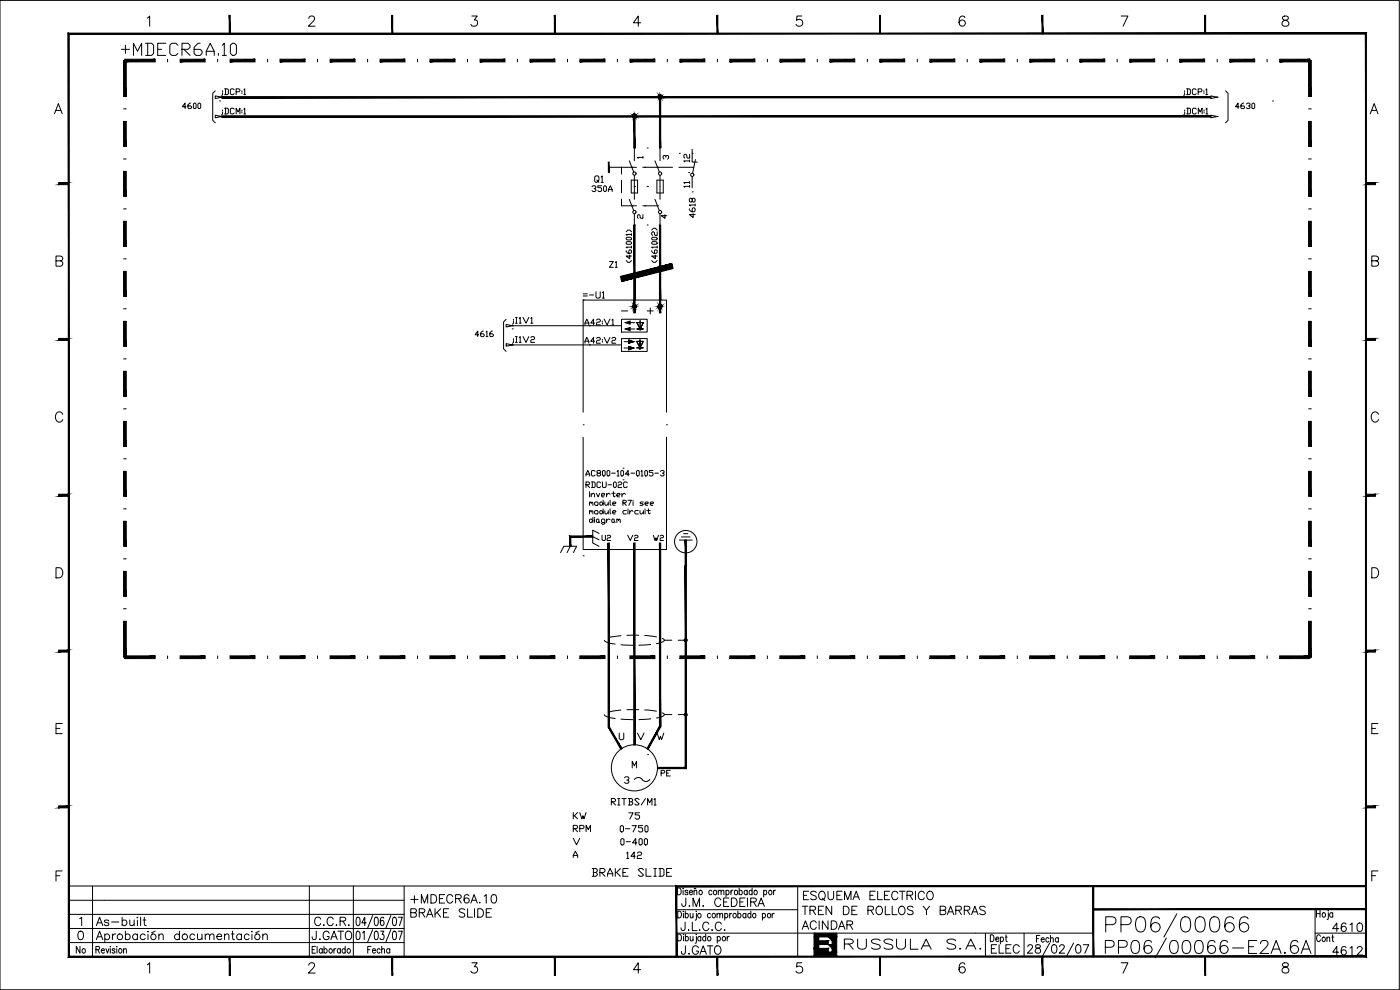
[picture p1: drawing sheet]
<svg xmlns="http://www.w3.org/2000/svg" width="420mm" height="297mm" viewBox="0 0 420 297" stroke-linecap="round" stroke-linejoin="round" font-family="sans-serif">
<!-- layer: SOSED_DECORATIVE -->
<g fill="#000" stroke="#000" stroke-width=".3">
<path d="M187.7 98.7l1.4-.5v1zM187.7 96.8l1.4-.5v1z"/>
<path d="M66.5 34.7v.4l296.9-.4zM66.5 35.1l296.9-.4v.4z"/>
<path d="M190.2 34.8l.4 9.6v-9.6zM190.2 34.8l.4 9.6h-.4z"/>
<path d="M190.4 34.2l.3 .1-.2 .3zM190.4 34.2l.1 .4zM190.1 34.3l.3-.1v.4zM190.1 34.3l.3 .3zM189.9 34.5l.2-.2 .2 .3zM189.9 34.5l.4 .1zM189.9 34.5l.3 .2-.4 .1zM189.8 34.8l.4-.1zM189.8 34.8h.4l-.3 .3zM190.2 34.8l-.3 .3zM189.9 35.1l.3-.2-.1 .4zM190.2 34.9l-.1 .4zM190.3 35l.1 .4-.3-.1zM190.3 35l.1 .4zM190.4 35l.3 .3-.3 .1zM190.4 35l.3 .3zM190.5 35l.4 .1-.2 .2zM190.5 34.9l.4 .2zM190.5 34.9l.5-.1-.1 .3zM190.6 34.8h.4zM190.6 34.8l.3-.3 .1 .3zM190.5 34.7l.4-.2zM190.7 34.3l.2 .2-.4 .2zM190.7 34.3l-.2 .4z"/>
<path d="M197.9 29l.4 15.4v-15.4zM197.9 29l.4 15.4h-.4z"/>
<path d="M198.1 28.4l.3 .1-.2 .4zM198.1 28.4l.1 .5zM197.8 28.5l.3-.1v.4zM197.8 28.5l.3 .3zM197.8 28.5l.2 .4-.4-.2zM197.6 28.7l.4 .2zM197.6 28.7l.3 .2-.4 .1zM197.5 29l.4-.1zM197.5 29h.4l-.3 .3zM197.6 29.3l.3-.3zM197.6 29.3l.3-.2-.1 .4zM197.9 29.1l-.1 .4zM198 29.2l.1 .4-.3-.1zM198 29.2l.1 .4zM198.1 29.2l.3 .3-.3 .1zM198.1 29.2l.3 .3zM198.2 29.2l.4 .1-.2 .2zM198.2 29.1l.4 .2zM198.2 29.1l.5-.1-.1 .3zM198.3 29h.4zM198.3 29l.3-.3 .1 .3zM198.2 28.9l.4-.2zM198.4 28.5l.2 .2-.4 .2zM198.4 28.5l-.2 .4z"/>
<path d="M66.5 29.4h296.9v-.4zM66.5 29h296.9l-296.9 .4z"/>
<path d="M186.2 82.9l.2 .4 15.2-4.2zM186.4 83.3l15.2-4.2 .1 .3z"/>
<path d="M186.3 83.3l.1 .4 15.3-4.3zM186.4 83.7l15.3-4.3 .1 .4z"/>
<path d="M186.4 83.7l.1 .4 15.3-4.3zM186.5 84.1l15.3-4.3 .1 .4z"/>
<path d="M186.5 84.1l.1 .3 15.3-4.2zM186.6 84.4l15.3-4.2 .1 .4z"/>
<path d="M189.9 91.7l.3 .1-.4 .1zM189.8 91.9l.4-.1zM189.8 91.9h.4l-.3 .3zM190.2 91.9l-.3 .3zM189.9 92.2l.3-.1-.1 .3zM190.2 92.1l-.1 .3zM190.3 92.1l.1 .4-.3-.1zM190.3 92.1l.1 .4zM190.4 92.1l.3 .3-.3 .1zM190.4 92.1l.3 .3zM190.5 92.1l.4 .1-.2 .2zM190.5 92.1l.4 .1zM190.5 92.1l.5-.2-.1 .3zM190.6 91.9h.4zM190.6 91.9l.3-.2 .1 .2zM190.5 91.8l.4-.1zM190.7 91.5l.2 .2-.4 .1zM190.7 91.5l-.2 .3zM190.4 91.4l.3 .1-.2 .3zM190.4 91.4l.1 .4zM190.1 91.5l.3-.1v.4zM190.1 91.5l.3 .3zM190.1 91.5l.2 .3-.4-.1zM189.9 91.7l.4 .1z"/>
<path d="M190.2 67.5v22.5h.4zM190.2 67.5h.4v22.5z"/>
<path d="M190.2 90l.4 3.9v-3.9zM190.2 90l.4 3.9h-.4z"/>
<path d="M197.6 91.7l.3 .1-.4 .1zM197.5 91.9l.4-.1zM197.5 91.9h.4l-.3 .3zM197.6 92.2l.3-.3zM197.6 92.2l.3-.1-.1 .3zM197.9 92.1l-.1 .3zM198 92.1l.1 .4-.3-.1zM198 92.1l.1 .4zM198.1 92.1l.3 .3-.3 .1zM198.1 92.1l.3 .3zM198.2 92.1l.4 .1-.2 .2zM198.2 92.1l.4 .1zM198.2 92.1l.5-.2-.1 .3zM198.3 91.9h.4zM198.3 91.9l.3-.2 .1 .2zM198.2 91.8l.4-.1zM198.4 91.5l.2 .2-.4 .1zM198.4 91.5l-.2 .3zM198.1 91.4l.3 .1-.2 .3zM198.1 91.4l.1 .4zM197.8 91.5l.3-.1v.4zM197.8 91.5l.3 .3zM197.8 91.5l.2 .3-.4-.1zM197.6 91.7l.4 .1z"/>
<path d="M197.9 67.5v22.5h.4zM197.9 67.5h.4v22.5z"/>
<path d="M197.9 90l.4 3.9v-3.9zM197.9 90l.4 3.9h-.4z"/>
<path d="M188.7 102l1.5 .5-1.5 .5zM188.7 102l1.5 .5-1.5 .5z"/>
<path d="M188.7 104l1.5 .4-1.5 .5zM188.7 104l1.5 .4-1.5 .5z"/>
<path d="M170.9 160.8v3.1h.4zM170.9 160.8l.4 .4v2.7zM170.9 160.8l.4 .4 6.6-.4zM171.3 161.2l6.6-.4v.4z"/>
<path d="M182.5 162.9l.4 55.1v-55.1zM182.5 162.9l.4 55.1h-.4z"/>
<path d="M190.2 162.9l.4 60.6v-60.6zM190.2 162.9l.4 60.6h-.4z"/>
<path d="M197.9 162.9l.4 55.1v-55.1zM197.9 162.9l.4 55.1h-.4z"/>
<path d="M205.6 162v7.7h.4zM205.6 162h.4v7.7z"/>
<path d="M205.6 169.7l.4 60.9v-60.9zM205.6 169.7l.4 60.9h-.4z"/>
<path d="M182.5 218.2l4.1 6.4-3.8-6.6zM182.5 218.2l4.1 6.4-.3 .2z"/>
<path d="M197.9 218l-3.4 6.8 3.7-6.6zM197.9 218l-3.4 6.8-.4-.2z"/>
<path d="M197.3 230.2v.4l8.5-.4zM197.3 230.6l8.5-.4v.4z"/>
</g>
<!-- layer: SOSED_CIRCUIT -->
<g fill="none" stroke="#000" stroke-width=".3">
<path d="M64.6 34.6l1.9 .4-1.9 .3zM64.6 28.8l1.9 .4-1.9 .4zM66.5 35h.1M66.5 29.2h.1M66.8 33.6v.6l-.3 .2M66.8 27.8v.6l-.3 .3M66.8 27.2v.3M66.8 33v.3M67.4 32.5h.9l.2 .3v1.1l-.2 .3h-.9M67.4 26.7h.9l.2 .3v1.1l-.2 .3h-.9M67.7 26.7v1.7M67.7 32.5v1.7"/>
<path d="M70.3 32.8l-.3-.3h-.6l-.3 .3v1.1l.3 .3h.6l.3-.3M70.3 27l-.3-.3h-.6l-.3 .3v1.1l.3 .3h.6l.3-.3M70.9 34.2v-1.7l.6 1.1 .5-1.1v1.7M70.9 27.5h.8l.3-.5-.3-.3h-.8v1.7M72.6 27.2v.3M72.6 27.8v.3M72.6 33v.3M72.6 33.6v.3M73.2 32.8l.2-.3v1.7M73.2 27l.2-.3v1.7M73.2 34.2h.5M73.2 28.4h.5"/>
<path d="M355.5 27.8v.6l-.2 .3M355.5 27.2v.3M355.6 33.6v.6l-.3 .2M355.6 33v.3M356.1 26.7h.9l.3 .3v1.1l-.3 .3h-.9M356.2 32.5h.8l.3 .3v1.1l-.3 .3h-.8M356.4 26.7v1.7M356.4 32.5v1.7M359 27l-.3-.3h-.6l-.3 .3v1.1l.3 .3h.6l.3-.3M359 32.8l-.3-.3h-.5l-.3 .3v1.1l.3 .3h.5l.3-.3M359.6 27.5h.8l.3-.5-.3-.3h-.8v1.7M359.6 34.2v-1.7l.6 1.1 .6-1.1v1.7"/>
<path d="M361.3 27.2v.3M361.3 27.8v.3M361.4 33v.3M361.4 33.6v.3M361.9 27l.3-.3v1.7M361.9 28.4h.6M361.9 32.8l.3-.3v1.7M361.9 34.2h.6M363.4 28.8l1.9 .4-1.9 .4zM363.4 34.6l1.9 .4-1.9 .3zM365.3 29.2h.1M365.3 35h.1"/>
<path d="M206.7 51.8h.1M208.7 47.9l-.8 4.1M151.9 97.4l1.9 .3-1.9 .4zM153.8 97.7h.1M153.8 97.7h23.1M154.1 96.4v.6l-.3 .3M154.1 95.8v.3M154.7 95.2h.5M154.7 97h.5M155 95.2v1.8M155.8 95.5l.3-.3v1.8M155.8 97h.6"/>
<path d="M157 95.2l.9 1.8 .8-1.8M159.3 95.5l.3-.3v1.8M159.3 97h.6M151.9 103.1l1.9 .4-1.9 .4zM153.8 103.5h.1M153.8 103.5h23.1M154.1 102.1v.6l-.3 .3M154.1 101.6v.3M154.7 101h.5M154.7 102.7h.5M155 101v1.7M155.8 101.3l.3-.3v1.7"/>
<path d="M155.8 102.7h.6M157 101l.9 1.7 .8-1.7M159.3 101.3l.3-.3h.5l.3 .3-.3 .6h-.5l-.3 .2v.6h1.1M175 127.5h.1M175 131.2v33.7h25v-33.7M175 123.7v-33.7h25v33.7M200 127.5h.1"/>
</g>
<!-- layer: SOSED_DECORATIVE -->
<g fill="none" stroke="#000" stroke-width=".3">
<path d="M64.6 27.2l-.8 .8v8.1l.8 .8M367.8 27.2l.8 .8v8.1l-.8 .8M151.9 95.8l-.8 .8v8.1l.8 .7M176.9 97.7h9.6M186.5 95.8h7.7v3.8h-7.7zM187.7 96.8h2.8M187.7 98.7h2.8M191.1 96.8l1 1.9 1-1.9-1 1.9zM192.1 96.1v3.1M193.1 96.8h-2h2M193.1 98.7h-2h2M194.2 93.3h1.8"/>
<path d="M195.2 92.4v1.8M176.9 103.5h9.6M186.5 101.6h7.7v3.8h-7.7zM187.3 104.4h2.9M187.3 102.5h2.9M191.1 102.4l1 2 .9-2-.9 2zM192.1 104.8v-2.8v2.8M193 104.4h-1.9h1.9M193 102.4h-1.9h1.9M176.9 150.9l.3-.3 .2 .5M176.9 153.4l.3-.2 .2 .5M176.9 156l.5-.3 .5 .5-.7 .6-.3-.3z"/>
<path d="M176.9 150.6v1M176.9 153.2v1M177.4 150.9l.3-.3 .2 .3v.7M177.4 153.4l.3-.2 .2 .2v.8M177.9 155.2v1.6M178.4 150.9l.3-.3h.5l.3 .3v.5l-.3 .2h-.5l-.3-.2zM178.4 155.2v.3M178.4 155.7v1.1M178.7 153.2h.5l.3 .2v.6l-.3 .2h-.5l-.3-.2v-.6zM179 156l.2-.3 .5 .3v.5l-.2 .3-.5-.3zM179.7 156.5l.3 .3M180 150.9l.5-.3 .5 .5-.7 .5-.3-.2z"/>
<path d="M180 153.4l.5-.2 .5 .5-.7 .5-.3-.2zM181 150.1v1.5M181 152.7v1.5M181.5 150.6v.8l.3 .2 .7-.5M181.5 153.2v.8l.3 .2 .7-.5M181.5 156.8h-.7l-.3-.3v-.5l.3-.3h.5l.2 .3v1l-.2 .3h-.5l-.3-.3M182 155.7v1.1M182.5 150.6v1M182.5 153.2v1M183.1 150.1v1.3l.2 .2M183.1 152.7v1.3l.2 .2M183.1 156l-.6-.3-.5 .5"/>
<path d="M183.6 156l.3-.3 .5 .3v.5l-.3 .3-.5-.3zM183.9 151.1h.7l.3-.2-.3-.3h-.5l-.2 .3v.5l.2 .2h.5M183.9 153.7h.7l.3-.3-.3-.2h-.5l-.2 .2v.6l.2 .2h.5M184.4 156.5l.2 .3M185.1 156l.3-.3 .2 .5M185.1 155.7v1.1M185.6 156l.3-.3 .2 .3v.8M186.9 150.9h.8l.3-.5-.3-.3h-.8v1.5M187.2 150.9l.8 .7M188 153.2h-.8l-.3 .2v.6l.3 .2h.8M188.5 150.1h1l-.8 1.5M188.5 152.7v.2"/>
<path d="M188.5 153.2v1M189 153.2v1M190 153.4l-.5-.2-.5 .5M190 150.1v.3M190 150.6v1M191.6 153.2h-.8l-.3 .2v.6l.3 .2h.8M192.1 153.2v.8l.2 .2 .8-.5M193.1 150.6h-.8l-.2 .3 .2 .2h.5l.3 .3-.3 .2h-.7M193.1 153.2v1M193.6 151.1h.8l.2-.2-.2-.3h-.6l-.2 .3v.5l.2 .2h.6M193.6 152.7v.2M193.6 153.2v1"/>
<path d="M194.1 153.2h1.1M194.6 152.7v1.3l.3 .2 .3-.2M195.2 151.1h.7l.3-.2-.3-.3h-.5l-.2 .3v.5l.2 .2h.5M168.2 165.8l1-1.9h3.9l-1 1.9M171.2 163.9l-1 1.9M177.9 161l1.9 1M179.8 160l-1.9-.9v3.8l1.9 1M203.9 162h3.8M204.5 161.1h2.6M205.1 160.1h1.3M205.8 169.7h.1"/>
<circle cx="205.8" cy="162.5" r="3.4"/>
</g>
<!-- layer: 2 -->
<g fill="none" stroke="#000" stroke-width=".3">
<path d="M80.3 17.8v.8M95.3 17.8v.8M110.3 17.8v.8M125.3 17.8v.8M140.3 17.8v.8M155.3 17.8v.8M170.3 17.8v.8M185.3 17.8v.8M200.3 17.8v.8M215.3 17.8v.8M230.3 17.8v.8M245.3 17.8v.8"/>
<path d="M260.3 17.8v.8M275.3 17.8v.8M290.3 17.8v.8M305.3 17.8v.8M320.3 17.8v.8M335.3 17.8v.8M350.3 17.8v.8M365.3 17.8v.8M380.3 17.8v.8M393.1 17.8v.8M37.1 32.7h.8M65.9 30.3h.1"/>
<path d="M381.9 30.3h.1M392.7 32.7h.8M37.1 47.7h.8M189.4 57.9v-3.9h1.9v3.9M190.4 56h.1M190.4 44.4h.1M190.4 44.4v3.8M190.4 52.6v7.2M194.2 56h.1M194.2 44.4h.1M197.1 57.9v-3.9h2v3.9M198.1 44.4v3.8"/>
<path d="M198.1 52.6v7.2M392.7 47.7h.8M37.1 62.7h.8M37.1 77.7h.8M187.9 78.2l.5 .5h.6l.5-.5M187.9 75.2l.5 .8h.8l.3-.2v-.6l-.5-.2-.3 .2v.8M187.9 71.4l.3-.2h1l.3 .5-.3 .3h-1zM187.9 69.5l.5-.5h.6l.5 .5M188.2 72.5h1l.3 .6-.3 .2h-1l-.3-.2zM189 76.6v1l-1.1-.8h1.6M189.5 74.2h-1.6l.3 .2M189.5 70.3h-1.6l.3 .3"/>
<path d="M189.5 70.1v.5M189.5 73.9v.5M195.6 78.2l.5 .5h.6l.5-.5M195.6 75.2l.5 .8h.8l.3-.2v-.6l-.5-.2-.3 .2v.8M195.6 72.8l.3-.3h1l.3 .6-.3 .2h-1zM195.6 71.4l.3-.2h1l.3 .5-.3 .3h-1zM195.6 69l.5-.5h.6l.5 .5M196.7 76.6v1l-1.1-.8h1.6M197.2 74.2h-1.6l.3 .2M197.2 69.5v1.1h-.5l-.6-1.1-.5 .3v.5l.3 .3M197.2 73.9v.5M392.7 62.7h.8"/>
<path d="M392.7 77.7h.8M37.1 92.7h.8M153.7 98.7h.1M392.7 92.7h.8M37.1 107.7h.8M392.7 107.7h.8M37.1 122.7h.8M37.1 137.7h.8M392.7 122.7h.8M392.7 137.7h.8M37.1 152.7h.8M392.7 152.7h.8"/>
<path d="M37.1 167.7h.8M392.7 167.7h.8M37.1 182.7h.8M37.5 196.8v.8M50.3 196.8v.8M65.3 196.8v.8M80.3 196.8v.8M95.3 196.8v.8M110.3 196.8v.8M125.3 196.8v.8M140.3 196.8v.8M155.3 196.8v.8"/>
<path d="M170.3 196.8v.8M185.3 196.8v.8M200.3 196.8v.8M215.3 196.8v.8M230.3 196.8v.8M245.3 196.8v.8M260.3 196.8v.8M275.3 196.8v.8M290.3 196.8v.8M305.3 196.8v.8M320.3 196.8v.8M335.3 196.8v.8"/>
<path d="M350.3 196.8v.8M365.3 196.8v.8M380.3 196.8v.8M392.7 182.7h.8M392.7 197.2h.8M187.4 233.4l.3-.3h.7l.3 .6-.3 .3h-.3M188.4 234l.3 .4-.3 .6h-.7l-.3-.3M189.7 230.4v-2l.7 1.4 .7-1.4v2M190.4 221.2h.1M190.4 233.9a1.46 1.46 0 0 1 2.3 0M192.7 233.9a1.46 1.46 0 0 0 2.3 0M194.4 226.4h.1"/>
<path d="M172 257.3v-.6l.7-1.3 .7 1.3v.6M172 251.5l1 2 1-2M172 256.7h1.4M245.7 281.1v1.2M245.7 283.4v1.2"/>
<circle cx="190.4" cy="230.4" r="6.9"/>
</g>
<g fill="#000" stroke="#000" stroke-width=".3">
<path d="M248.6 283.4h1.1v1.2zM248.6 281.1h1.1v1.2z"/>
<path d="M69 17.8v.8l7.5-.8zM69 18.6l7.5-.8v.8z"/>
<path d="M84 17.8v.8l7.6-.8zM84 18.6l7.6-.8v.8z"/>
<path d="M99.1 17.8v.8l7.5-.8zM99.1 18.6l7.5-.8v.8z"/>
<path d="M114 17.8v.8l7.5-.8zM114 18.6l7.5-.8v.8z"/>
<path d="M129 17.8v.8l7.6-.8zM129 18.6l7.6-.8v.8z"/>
<path d="M144.1 17.8v.8l7.5-.8zM144.1 18.6l7.5-.8v.8z"/>
<path d="M159 17.8v.8l7.5-.8zM159 18.6l7.5-.8v.8z"/>
<path d="M174 17.8v.8l7.6-.8zM174 18.6l7.6-.8v.8z"/>
<path d="M189.1 17.8v.8l7.5-.8zM189.1 18.6l7.5-.8v.8z"/>
<path d="M204 17.8v.8l7.5-.8zM204 18.6l7.5-.8v.8z"/>
<path d="M219 17.8v.8l7.6-.8zM219 18.6l7.6-.8v.8z"/>
<path d="M234.1 17.8v.8l7.5-.8zM234.1 18.6l7.5-.8v.8z"/>
<path d="M249 17.8v.8l7.5-.8zM249 18.6l7.5-.8v.8z"/>
<path d="M264 17.8v.8l7.5-.8zM264 18.6l7.5-.8v.8z"/>
<path d="M279.1 17.8v.8l7.5-.8zM279.1 18.6l7.5-.8v.8z"/>
<path d="M294 17.8v.8l7.5-.8zM294 18.6l7.5-.8v.8z"/>
<path d="M309 17.8v.8l7.5-.8zM309 18.6l7.5-.8v.8z"/>
<path d="M324.1 17.8v.8l7.5-.8zM324.1 18.6l7.5-.8v.8z"/>
<path d="M339 17.8v.8l7.5-.8zM339 18.6l7.5-.8v.8z"/>
<path d="M354 17.8v.8l7.5-.8zM354 18.6l7.5-.8v.8z"/>
<path d="M369.1 17.8v.8l7.5-.8zM369.1 18.6l7.5-.8v.8z"/>
<path d="M384 17.8v.8l9.1-.8zM384 18.6l9.1-.8v.8z"/>
<path d="M392.7 18.1l.8 10.8v-10.8zM392.7 18.1l.8 10.8h-.8z"/>
<path d="M37.1 18.1v10.8h.8zM37.1 18.1h.8v10.8z"/>
<path d="M392.7 36.4l.8 7.5v-7.5zM392.7 36.4l.8 7.5h-.8z"/>
<path d="M37.1 51.4v7.5h.8zM37.1 51.4h.8v7.5z"/>
<path d="M37.1 36.4v7.5h.8zM37.1 36.4h.8v7.5z"/>
<path d="M182.6 48.6h.2v3.1zM182.6 48.6v3.1h.2z"/>
<path d="M392.7 51.4l.8 7.5v-7.5zM392.7 51.4l.8 7.5h-.8z"/>
<path d="M37.1 66.4v7.5h.8zM37.1 66.4h.8v7.5z"/>
<path d="M392.7 66.4l.8 7.5v-7.5zM392.7 66.4l.8 7.5h-.8z"/>
<path d="M37.1 81.4v7.5h.8zM37.1 81.4h.8v7.5z"/>
<path d="M392.7 81.4l.8 7.5v-7.5zM392.7 81.4l.8 7.5h-.8z"/>
<path d="M392.7 96.4l.8 7.5v-7.5zM392.7 96.4l.8 7.5h-.8z"/>
<path d="M37.1 111.4v7.5h.8zM37.1 111.4h.8v7.5z"/>
<path d="M37.1 96.4v7.5h.8zM37.1 96.4h.8v7.5z"/>
<path d="M392.7 111.4l.8 7.5v-7.5zM392.7 111.4l.8 7.5h-.8z"/>
<path d="M37.1 126.4v7.5h.8zM37.1 126.4h.8v7.5z"/>
<path d="M392.7 126.4l.8 7.5v-7.5zM392.7 126.4l.8 7.5h-.8z"/>
<path d="M37.1 141.4v7.5h.8zM37.1 141.4h.8v7.5z"/>
<path d="M392.7 141.4l.8 7.5v-7.5zM392.7 141.4l.8 7.5h-.8z"/>
<path d="M392.7 156.4l.8 7.5v-7.5zM392.7 156.4l.8 7.5h-.8z"/>
<path d="M37.1 171.4v7.5h.8zM37.1 171.4h.8v7.5z"/>
<path d="M37.1 156.4v7.5h.8zM37.1 156.4h.8v7.5z"/>
<path d="M392.7 171.4l.8 7.5v-7.5zM392.7 171.4l.8 7.5h-.8z"/>
<path d="M37.1 186.4v10.8h.8zM37.1 186.4h.8v10.8z"/>
<path d="M37.5 197.6h9.1v-.8zM37.5 196.8h9.1l-9.1 .8z"/>
<path d="M54.1 197.6h7.5v-.8zM54.1 196.8h7.5l-7.5 .8z"/>
<path d="M69 197.6h7.5v-.8zM69 196.8h7.5l-7.5 .8z"/>
<path d="M84 197.6h7.6v-.8zM84 196.8h7.6l-7.6 .8z"/>
<path d="M99.1 197.6h7.5v-.8zM99.1 196.8h7.5l-7.5 .8z"/>
<path d="M114 197.6h7.5v-.8zM114 196.8h7.5l-7.5 .8z"/>
<path d="M129 197.6h7.6v-.8zM129 196.8h7.6l-7.6 .8z"/>
<path d="M144.1 197.6h7.5v-.8zM144.1 196.8h7.5l-7.5 .8z"/>
<path d="M159 197.6h7.5v-.8zM159 196.8h7.5l-7.5 .8z"/>
<path d="M174 197.6h7.6v-.8zM174 196.8h7.6l-7.6 .8z"/>
<path d="M189.1 197.6h7.5v-.8zM189.1 196.8h7.5l-7.5 .8z"/>
<path d="M204 197.6h7.5v-.8zM204 196.8h7.5l-7.5 .8z"/>
<path d="M219 197.6h7.6v-.8zM219 196.8h7.6l-7.6 .8z"/>
<path d="M234.1 197.6h7.5v-.8zM234.1 196.8h7.5l-7.5 .8z"/>
<path d="M249 197.6h7.5v-.8zM249 196.8h7.5l-7.5 .8z"/>
<path d="M264 197.6h7.5v-.8zM264 196.8h7.5l-7.5 .8z"/>
<path d="M279.1 197.6h7.5v-.8zM279.1 196.8h7.5l-7.5 .8z"/>
<path d="M294 197.6h7.5v-.8zM294 196.8h7.5l-7.5 .8z"/>
<path d="M309 197.6h7.5v-.8zM309 196.8h7.5l-7.5 .8z"/>
<path d="M324.1 197.6h7.5v-.8zM324.1 196.8h7.5l-7.5 .8z"/>
<path d="M339 197.6h7.5v-.8zM339 196.8h7.5l-7.5 .8z"/>
<path d="M354 197.6h7.5v-.8zM354 196.8h7.5l-7.5 .8z"/>
<path d="M369.1 197.6h7.5v-.8zM369.1 196.8h7.5l-7.5 .8z"/>
<path d="M384 197.6h9.1v-.8zM384 196.8h9.1l-9.1 .8z"/>
<path d="M392.7 186.4l.8 10.8v-10.8zM392.7 186.4l.8 10.8h-.8z"/>
<path d="M245.7 281.1l-1.4 3.5h1.4zM244.3 281.1h1.4l-1.4 3.5z"/>
<path d="M245.7 282.3v1.1l2.9-1.1zM245.7 283.4l2.9-1.1v1.1z"/>
<path d="M244.3 286.8l4.3-2.2v2.2zM244.3 284.6v2.2l4.3-2.2z"/>
<path d="M249.7 281.1v4.6l1.4-4.6zM251.1 281.1v4.6h-1.4z"/>
<path d="M248.6 285.7l2.5 1.1v-1.1zM248.6 285.7l2.5 1.1h-2.5z"/>
</g>
<!-- layer: 4 -->
<path d="M182.7 50.2h3.8v2M186.5 54.1v3.8M186.5 59.7v2.1" fill="none" stroke="#000" stroke-width=".3"/>
<!-- layer: $MKLNK -->
<path d="M186.5 50.2h4.5M192.9 50.2h4.5M186.5 61.8h4.5M192.9 61.8h4.5" fill="none" stroke="#000" stroke-width=".3"/>
<!-- layer: 102 -->
<g fill="none" stroke="#000" stroke-width=".3">
<path d="M188.8 59.8l1.4 3.4M188.8 48.2l1.4 3.5M189.6 50.2h.1M193.5 50.2h.1M196.6 59.8l1.3 3.4M196.6 48.2l1.3 3.5M189.6 61.8h.1M193.5 61.8h.1M197.3 61.8h.1"/>
<circle cx="190.4" cy="52.1" r=".49"/>
<circle cx="198.1" cy="52.1" r=".49"/>
</g>
<!-- layer: 0 -->
<g fill="none" stroke="#000" stroke-width=".3">
<path d="M189.4 57.9h1.9M197.1 57.9h2M175 166.8h.1M181.4 192.1l.3 .4 1 .4 1.9 .3M186.4 193.4l3.5 .2M186.4 190.7l-3.6 .5M188.1 190.6h3.6M193.5 190.7l3.5 .4M195.3 193.4l-3.6 .2M198.7 191.5l.6 .4v.4l-1.2 .6-1.1 .2M199.4 192.1h2.2M203.5 192.1h2.3"/>
<path d="M181.4 214.4l.7 .6 2.5 .6M186.4 215.8l3.5 .1M186.4 213l-3.6 .6M191.7 212.9l-3.6 .1M193.5 213l3.5 .4M195.3 215.7l-3.6 .2M198.7 213.9l.6 .3v.4l-.7 .4-1.6 .4M199.4 214.4h2.2M203.5 214.4h2.3"/>
</g>
<!-- layer: 8 -->
<path d="M185.8 219.9v1.7l.4 .3h.7l.3-.3v-1.7M191.3 219.9l1 2 1-2M197.2 219.9l.7 2 .3-.9 .3 .9 .7-2" fill="none" stroke="#000" stroke-width=".3"/>
<!-- layer: 0 -->
<g fill="#000" stroke="#000" stroke-width=".3">
<path d="M205.4 192.1v.2l.4-.2zM205.4 192.3l.4-.2-.2 .3zM205.8 192.1l-.2 .3 .2 .1z"/>
<path d="M205.6 191.8l.2 .3v-.4zM205.4 191.9l.2-.1 .2 .3zM205.4 191.9v.2h.4z"/>
<path d="M205.8 192.1v.4l.2-.1zM205.8 192.1l.3 .2-.1 .1zM205.8 192.1l.3 .2 .1-.2z"/>
<path d="M205.8 192.1h.4l-.1-.2zM206 191.8l.1 .1-.3 .2zM205.8 191.7v.4l.2-.3z"/>
<path d="M205.4 214.4v.2l.4-.2zM205.4 214.6l.4-.2-.2 .3zM205.8 214.4l-.2 .3 .2 .1z"/>
<path d="M205.6 214.1l.2 .3v-.4zM205.4 214.2l.2-.1 .2 .3zM205.4 214.2v.2h.4z"/>
<path d="M205.8 214.4v.4l.2-.1zM205.8 214.4l.3 .2-.1 .1zM205.8 214.4l.3 .2 .1-.2z"/>
<path d="M205.8 214.4h.4l-.1-.2zM206 214.1l.1 .1-.3 .2zM205.8 214v.4l.2-.3z"/>
</g>
<!-- layer: 1 -->
<g fill="none" stroke="#000" stroke-width=".3">
<path d="M44.2 5.4l.7-.6v3.1M92.7 5.5l.6-.7h.6l.4 .3a.99 .99 0 0 1-.3 1.3l-1.5 1.5h2.1M141.6 4.8h1.6l-.9 1.2a.96 .96 0 0 1 1.1 1.1 .96 .96 0 0 1-1.3 .8l-.5-.2-.3-.4M192.3 6.8h-2.2l1.5-2v3.1M240.6 4.8h-1.4l-.1 1.3a1.08 1.08 0 0 1 1.6 0 1.08 1.08 0 0 1-.3 1.6 1.08 1.08 0 0 1-1.5-.4M289.6 5.3a.81 .81 0 0 0-1.3-.3 1.77 1.77 0 0 0 .4 2.9 .94 .94 0 0 0 1-.9 .94 .94 0 0 0-.9-1 .94 .94 0 0 0-1 .8M336.5 4.8h2l-1.4 3.1M385.1 5a.61 .61 0 0 0 .2 1 1.1 1.1 0 0 1 1.3 .4 1.1 1.1 0 0 1-.1 1.3 1.27 1.27 0 0 1-1.7-.4 1.15 1.15 0 0 1 1.4-1.3 .64 .64 0 0 0 .3-1l-.4-.2zM16.3 34.1l1.2-3 1.2 3M16.8 33.1h1.4M411.2 34.1l1.2-3 1.2 3M411.7 33.1h1.4"/>
<path d="M16.8 78.3l1.7-.2a.68 .68 0 0 0 0-1.1l-1.7-.2v3.1h1.3a.81 .81 0 0 0 .8-.8 .81 .81 0 0 0-.8-.8M411.7 78.3l1.7-.2a.68 .68 0 0 0 0-1.1l-1.7-.2v3.1h1.3a.8 .8 0 0 0 .7-.5 .8 .8 0 0 0-.1-.8l-.6-.3M18.8 124.3a1.14 1.14 0 0 0-1.2-.7 1.14 1.14 0 0 0-1 1.1v.8a1.13 1.13 0 0 0 .9 1.2 1.13 1.13 0 0 0 1.3-.8M413.7 124.3a1.14 1.14 0 0 0-1.3-.7 1.14 1.14 0 0 0-.9 1.1v.8a1.13 1.13 0 0 0 .9 1.2 1.13 1.13 0 0 0 1.3-.8M16.8 170.3h1a1.62 1.62 0 0 1 1.1 1.6 1.62 1.62 0 0 1-1.1 1.5h-1zM411.7 170.3h1a1.62 1.62 0 0 1 1.1 1.6 1.62 1.62 0 0 1-1.1 1.5h-1zM16.8 218.6h1.1M18.7 217.1h-1.9v3h1.9M411.7 218.6h1.1M413.6 217.1h-1.9v3h1.9M16.8 262.7h1.1M18.7 261.3h-1.9v3.1"/>
<path d="M20.7 270.1h100.6M20.7 274.3h100.6M20.7 278.6h100.6M20.8 265.8h182.2M27.8 265.8v21.2M92.8 265.8v21.2M106 265.8v21.2M121.3 265.8v21.2M203 273h36.4M203 280h125.1M203.3 266.4a1.02 1.02 0 0 1 1.2 1 1.02 1.02 0 0 1-1.2 1.1zM203.4 273.4a1.02 1.02 0 0 1 1.1 1 1.02 1.02 0 0 1-1.1 1z"/>
<path d="M205 266.4v.2zM205.1 274.1v1.3M205.7 274.3l.1-.2a.6 .6 0 0 1 .8 .6 .6 .6 0 0 1-.8 .6l-.1-.2M205.7 273.4v2M207.1 274.1l.1 1.2 .4 .1 .4-.4M208 274.1v1.3M209 274.1v1.6l-.4 .4M213.2 274.3l-.1-.2a.61 .61 0 0 0-.8 .6 .61 .61 0 0 0 .8 .6l.1-.2M215.2 274.4l.4-.3h.3l.1 1.3M215.2 274.1v1.3M216 274.4l.4-.3h.4l.1 1.3M217.5 274.3l.2-.2a.6 .6 0 0 1 .7 .6 .6 .6 0 0 1-.7 .6l-.2-.2"/>
<path d="M217.5 274.1v2M219 274.1v1.3M221.4 274.3l.2-.2a.6 .6 0 0 1 .8 .6 .6 .6 0 0 1-.8 .6l-.2-.2M221.4 273.4v2M221.8 266.4v2.1M223.9 274.3l-.2-.2a.6 .6 0 0 0-.8 .6 .6 .6 0 0 0 .8 .6l.2-.2M223.9 274.1v1.3M225.3 274.3l-.1-.2a.6 .6 0 0 0-.8 .6 .6 .6 0 0 0 .8 .6l.1-.2M225.3 273.4v2M225.7 266.4v2.1M228.8 274.3l.2-.2a.6 .6 0 0 1 .8 .6 .6 .6 0 0 1-.8 .6l-.2-.2M228.8 274.1v2"/>
<path d="M231.7 274.1v1.3M232.7 267.1l-.3 .1-.2 .5M239.4 265.9v21.1M307.3 280v7M394.7 280h15.3M394.7 272.7v14.3M395.1 273.2v2M395.1 274.1h1.1M396.2 273.2v2M398.7 273.2v.1zM411.7 262.7h1.1M413.6 261.3h-1.9v3.1"/>
<path d="M20.7 282.8h100.6M28.8 284.9l.9-.1 .1-.7-1-.1v2M29.3 284.9l.6 1.1M30.4 285.2h.9l-.1-.4a.59 .59 0 0 0-.8 .5 .59 .59 0 0 0 .8 .6l.1-.2M31.8 284.6l.5 1.4 .4-1.4M33.1 284v.1zM33.1 284.6v1.4M34.5 284.9l-.3-.3-.5 .1v.4l.7 .3 .1 .3-.3 .3-.5-.3M35.1 284v.1zM35.1 284.6v1.4M37.1 285l.4-.4 .3 .1 .1 1.3M37.1 284.6v1.4"/>
<path d="M44.2 289.5l.7-.6v3.1M92.7 289.6l.1-.4 .5-.3h.6l.4 .3a.99 .99 0 0 1-.3 1.3l-1.5 1.5h2.1M94.7 284h-1v2h1M95.2 284v2M96.7 284.9a.63 .63 0 0 0-1 .3 .63 .63 0 0 0 .7 .8l.3-.3M96.7 284.6v1.4M97.2 284.9a.63 .63 0 0 1 1.1 .3 .63 .63 0 0 1-.7 .8l-.4-.3M97.2 284v2M100.2 284.6v1.4M102.2 284.9a.58 .58 0 0 0-.9-.1 .58 .58 0 0 0 0 .9l.3 .3 .6-.3M102.2 284.6v1.4M103.6 284.9a.57 .57 0 0 0-.9-.1 .57 .57 0 0 0 0 .9l.4 .3 .5-.3"/>
<path d="M103.6 284v2M110.4 284.9h.6M111.4 284h-1v2M111.8 285.2h.9a.48 .48 0 0 0-.5-.6 .48 .48 0 0 0-.4 .6l.3 .8 .6-.3M114.1 284.9a.58 .58 0 0 0-.9-.1 .58 .58 0 0 0 0 .9l.3 .3 .6-.3M114.6 285l.3-.4 .4 .1 .1 1.3M114.6 284v2M117 284.9a.63 .63 0 0 0-1.1 .3 .63 .63 0 0 0 .7 .8l.4-.3M117 284.6v1.4M141.6 288.9h1.6l-.9 1.2a.98 .98 0 0 1 1.1 1.1 .98 .98 0 0 1-1.3 .8l-.5-.2-.3-.4M192.3 290.9h-2.2l1.5-2v3.1M203.4 280.3a1.02 1.02 0 0 1 1.1 1 1.02 1.02 0 0 1-1.1 1z"/>
<path d="M205.1 280.3v.2zM205.7 280.3v2M209 280.3v.2zM211.8 280.3v2M240.6 288.9h-1.4l-.1 1.3a1.08 1.08 0 0 1 1.6 0 1.08 1.08 0 0 1-.3 1.6 1.08 1.08 0 0 1-1.5-.4M289.6 289.3a.81 .81 0 0 0-1.3-.3 1.74 1.74 0 0 0 .5 3 .95 .95 0 0 0 .9-1 .95 .95 0 0 0-.9-.9 .95 .95 0 0 0-1 .8M297.2 280.5a1.09 1.09 0 0 1 1.1 .7 1.09 1.09 0 0 1-.3 1.2l-.8 .1zM301.9 280.5v1.6l.4 .4M311.1 281.6h.6M312.1 280.7h-1v2M312.5 281.9h.9a.47 .47 0 0 0-.5-.6 .47 .47 0 0 0-.4 .6l.3 .8 .6-.3M314.8 281.6a.58 .58 0 0 0-.9-.1 .58 .58 0 0 0 0 .9l.3 .3 .6-.3"/>
<path d="M315.3 281.7l.3-.4 .4 .1 .1 1.3M315.3 280.7v2M317.6 281.6a.57 .57 0 0 0-.8-.1 .57 .57 0 0 0 0 .9l.3 .3 .5-.3M317.6 281.3v1.4M336.5 288.9h2l-1.4 3.1M385.1 289a.6 .6 0 0 0 .2 1.1 1.1 1.1 0 0 1 1.2 .4 1.1 1.1 0 0 1 0 1.3 1.18 1.18 0 0 1-1.7-.4 1.18 1.18 0 0 1 1.4-1.3 .63 .63 0 0 0 .3-1.1l-.4-.1z"/>
<circle cx="209.9" cy="274.7" r=".62"/>
<circle cx="214.2" cy="274.7" r=".62"/>
<circle cx="220.5" cy="274.7" r=".62"/>
<circle cx="226.4" cy="274.7" r=".62"/>
<circle cx="230.8" cy="274.7" r=".62"/>
<circle cx="36.1" cy="285.2" r=".62"/>
<circle cx="99.2" cy="285.2" r=".62"/>
<circle cx="104.6" cy="285.2" r=".62"/>
</g>
<g fill="#000" stroke="#000" stroke-width=".3">
<path d="M68.8 4.6v5.5h.3zM68.8 4.6h.3v5.5z"/>
<path d="M117.6 4.6v5.5h.3zM117.6 4.6h.3v5.5z"/>
<path d="M166.4 4.6v5.5h.3zM166.4 4.6h.3v5.5z"/>
<path d="M215.1 4.6v5.5h.3zM215.1 4.6h.3v5.5z"/>
<path d="M263.9 4.6v5.5h.3zM263.9 4.6h.3v5.5z"/>
<path d="M312.7 4.6v5.5h.3zM312.7 4.6h.3v5.5z"/>
<path d="M361.5 4.6v5.5h.3zM361.5 4.6h.3v5.5z"/>
<path d="M17.6 54.8v.6l2.9-.6zM17.6 55.4l2.9-.6v.6z"/>
<path d="M410 54.8v.6l2.8-.6zM410 55.4l2.8-.6v.6z"/>
<path d="M17.6 101.5v.6l2.9-.6zM17.6 102.1l2.9-.6v.6z"/>
<path d="M410 101.5v.6l2.8-.6zM410 102.1l2.8-.6v.6z"/>
<path d="M17.6 148.3v.6l2.9-.6zM17.6 148.9l2.9-.6v.6z"/>
<path d="M410 148.3v.6l2.8-.6zM410 148.9l2.8-.6v.6z"/>
<path d="M17.6 195.1v.6l2.9-.6zM17.6 195.7l2.9-.6v.6z"/>
<path d="M410 195.1v.6l2.8-.6zM410 195.7l2.8-.6v.6z"/>
<path d="M17.6 241.8v.6l2.9-.6zM17.6 242.4l2.9-.6v.6z"/>
<path d="M410 241.8v.6l2.8-.6zM410 242.4l2.8-.6v.6z"/>
<path d="M328.1 272.7v.3l81.9-.3zM328.1 273l81.9-.3v.3z"/>
<path d="M328 265.9l.3 21.1v-21.1zM328 265.9l.3 21.1h-.3z"/>
<path d="M203.2 266.1h206.8v-.3zM202.9 265.8h207.1l-206.8 .3zM202.9 265.8l.3 21.2v-20.9zM202.9 265.8l.3 21.2h-.3z"/>
<path d="M20.5 9.9v277.3l.3-.3zM20.5 9.9l.3 .3v276.7zM20.5 9.9l.3 .3 389.3-.3zM20.8 10.2l389.3-.3-.3 .3zM410.1 9.9l-.3 .3 .3 277zM409.8 10.2l.3 277-.3-.3zM20.5 287.2h389.6l-.3-.3zM20.5 287.2l.3-.3h389z"/>
<path d="M68.8 287.1v5.5h.3zM68.8 287.1h.3v5.5z"/>
<path d="M117.6 287.1v5.5h.3zM117.6 287.1h.3v5.5z"/>
<path d="M166.4 287.1v5.5h.3zM166.4 287.1h.3v5.5z"/>
<path d="M215.1 287.1v5.5h.3zM215.1 287.1h.3v5.5z"/>
<path d="M263.9 287.1v5.5h.3zM263.9 287.1h.3v5.5z"/>
<path d="M312.7 287.1v5.5h.3zM312.7 287.1h.3v5.5z"/>
<path d="M361.5 287.1v5.5h.3zM361.5 287.1h.3v5.5z"/>
</g>
<!-- layer: 10 -->
<g fill="none" stroke="#000" stroke-width=".3">
<path d="M23.7 279.5a.82 .82 0 0 1 1.2 .4 1.21 1.21 0 0 1 .1 1.4 1.21 1.21 0 0 1-1.3 .5 2.13 2.13 0 0 1 0-2.3zM23.9 275.7l.6-.5v2.5M37.6 279.4v2.5M53.8 279.4v2.5M69.8 279.4v2.1l.1 .3 .5 .1M75.6 279.4v.2zM77.8 279.4l-1.1 .5M107.1 275.3l.4-.1a1.71 1.71 0 0 1 0 2.5h-.1a2.13 2.13 0 0 1-.3-2.4zM108.8 279.9l.5-.5v2.5M109.9 276.9h-1.3l.9-1.7v2.5M111.8 274.7l-1.5 3.9M111.8 278.9l-1.5 3.9"/>
<path d="M112.6 275.3l.4-.1a1.71 1.71 0 0 1 0 2.5h-.2a2.13 2.13 0 0 1-.2-2.4zM112.6 279.5l.4-.1a1.72 1.72 0 0 1 0 2.5h-.2a2.05 2.05 0 0 1-.2-2.4zM114.2 279.4h1l-.5 1a.74 .74 0 0 1 .5 1 .74 .74 0 0 1-1.1 .3l-.1-.2M115.2 275.5l-.1-.2-.4-.1a1.55 1.55 0 0 0 .1 2.5 .86 .86 0 0 0 .5-.8 .86 .86 0 0 0-.6-.8l-.5 .4-.1 .4M117.3 274.7l-1.6 3.9M117.3 278.9l-1.6 3.9M118 275.3l.4-.1a1.47 1.47 0 0 1 .5 2l-.2 .4-.4 .1a2.13 2.13 0 0 1-.3-2.4zM118 279.5l.4-.1a2.05 2.05 0 0 1 .3 2.4l-.4 .1a2.05 2.05 0 0 1-.3-2.4zM119.5 275.2h1.2l-.8 2.5M119.5 279.4h1.2l-.8 2.5M205.6 276.7l-.1 2.3-.4 .2-.5-.1-.2-.7M206.7 279v.2z"/>
<path d="M207.8 276.7v2.5h1.4M209.8 279.1h.3zM212.7 277.3a.94 .94 0 0 0-1-.6 .94 .94 0 0 0-.8 .9v.6a.93 .93 0 0 0 .8 1 .93 .93 0 0 0 1-.6M213.6 279.1h.2zM216.5 277.3a.94 .94 0 0 0-1.1-.6 .94 .94 0 0 0-.7 .9v.6a.93 .93 0 0 0 .7 1 .93 .93 0 0 0 1.1-.6M217.3 279.1h.3zM28.9 281.9l1-2.5 1 2.5M29.3 281.1h1.2M31.5 280.6a.81 .81 0 0 1 1.1-.1 .81 .81 0 0 1 0 1.2 .81 .81 0 0 1-1.1-.1M31.5 280.2v2.6M33.7 280.2v1.7M37.6 280.6a.81 .81 0 0 1 1.2-.1 .81 .81 0 0 1 0 1.2 .81 .81 0 0 1-1.2-.1"/>
<path d="M41.2 280.6a.81 .81 0 0 0-1.2-.1 .81 .81 0 0 0 0 1.2 .81 .81 0 0 0 1.2-.1M41.2 280.2v1.7M43.6 280.6a.82 .82 0 0 0-1.3-.1 .82 .82 0 0 0 0 1.2 .82 .82 0 0 0 1.3-.1M44.4 280.4v1.5M47.7 280.7l.6-.5 .6 .2 .1 1.5M47.7 280.2v1.7M53.8 280.6a.82 .82 0 0 0-1.2-.1 .82 .82 0 0 0 0 1.2 .82 .82 0 0 0 1.2-.1M58.4 280.6a.81 .81 0 0 0-1.2-.1 .81 .81 0 0 0 0 1.2 .81 .81 0 0 0 1.2-.1M59.3 280.2l.1 1.6a.92 .92 0 0 0 1.2-.3M60.6 280.2v1.7M61.6 280.7l.6-.5 .6 .2 .1 1.5M61.6 280.2v1.7"/>
<path d="M62.9 280.7l.6-.5 .6 .2 .1 1.5M65.1 281h1.4a.79 .79 0 0 0-1.1-.7 .79 .79 0 0 0-.2 1.3l.5 .3 .8-.3M67.4 280.7l.6-.5 .6 .2 .1 1.5M67.4 280.2v1.7M69.4 280.2h.9M72.5 280.6a.81 .81 0 0 0-1.2-.1 .81 .81 0 0 0 0 1.2 .81 .81 0 0 0 1.2-.1M72.5 280.2v1.7M74.8 280.6a.81 .81 0 0 0-1.2-.1 .81 .81 0 0 0 0 1.2 .81 .81 0 0 0 1.2-.1M75.6 280.4v1.5M78.9 280.7l.6-.5 .6 .2 .1 1.5M78.9 280.2v1.7M308.5 284l.1-.3 .3-.3 .9 .3a.78 .78 0 0 1-.3 1.1l-1.1 1.2h1.6"/>
<path d="M310.9 283.6l-.1 .4 .3 .4a.85 .85 0 0 1 1.1 .4 .85 .85 0 0 1-.3 1.1 .85 .85 0 0 1-1.1-.2 .91 .91 0 0 1 .1-.9 .91 .91 0 0 1 .9-.4 .51 .51 0 0 0 .3-.8zM315 282.9l-2.1 3.9M315.9 283.6a.77 .77 0 0 1 1.2 .3 1.32 1.32 0 0 1-.8 2.1 1.61 1.61 0 0 1-.4-2.4zM318 284l.5-.6 .8 .3a.81 .81 0 0 1-.2 1.1l-1.2 1.2h1.6M322.2 282.9l-2.1 3.9M323.1 283.6a.8 .8 0 0 1 1.2 .3l.1 .6a1.08 1.08 0 0 1-.9 1.5 1.69 1.69 0 0 1-.4-2.4zM325.1 283.4h1.6l-1.1 2.6M350.1 281.4l-3.4 6M378.3 283.1l.2-.6a1.29 1.29 0 0 1 1.9 0 1.27 1.27 0 0 1-.4 1.7l-1.9 1.9h2.6M381.5 286.1l1.5-3.9 1.5 3.9M382.1 284.8h1.8M385.4 285.9l.2-.2 .2 .2-.2 .2z"/>
<path d="M389.5 282.7a1.15 1.15 0 0 0-1.6-.4 2.9 2.9 0 0 0 0 3.6 1.23 1.23 0 0 0 1.7-.6 1.23 1.23 0 0 0-.8-1.6 1.23 1.23 0 0 0-1.5 1.1M390.5 286.1l1.5-3.9 1.4 3.9M391 284.8h1.9"/>
<circle cx="36" cy="281.1" r=".85"/>
<circle cx="46" cy="281.1" r=".84"/>
<circle cx="55.5" cy="281.1" r=".85"/>
<circle cx="77.2" cy="281.1" r=".84"/>
</g>
<!-- layer: DIBUJO -->
<path d="M0 .1h419.9v296.9h-419.9zM0 297h419.9" fill="none" stroke="#000" stroke-width=".3"/>
<text font-size="11" x="330.6" y="282.2">PP06/00066</text>
<text font-size="7.5" x="35.3" y="18">+MDECR6A.10</text>
<text font-size="6.6" x="252.2" y="286.1">RUSSULA S.A.</text>
<g font-size="6.2">
<text x="122.1" y="272.3">+MDECR6A.10</text>
<text x="239.9" y="271.3">ESQUEMA ELECTRICO</text>
<text x="122.1" y="276.6">BRAKE SLIDE</text>
<text x="398.6" y="280.8">4610</text>
<text x="92.4" y="283.3">J.GATO</text>
</g>
<g font-size="5.7">
<text x="176.4" y="264.2">BRAKE SLIDE</text>
<text x="203.2" y="273">J.M. CEDEIRA</text>
<text x="239.5" y="275.5">TREN DE ROLLOS Y BARRAS</text>
<text x="27.5" y="279">As-built</text>
<text x="93.1" y="279">C.C.R.</text>
<text x="239.5" y="280.1">ACINDAR</text>
<text x="203.2" y="287.5">J.GATO</text>
<text x="296.3" y="287.2">ELEC</text>
<text x="398.6" y="287.9">4612</text>
</g>
<g font-size="5.3">
<text x="177.1" y="56.1">Q1</text>
<text x="170.7" y="250.8">RPM</text>
<text x="187" y="258.9">142</text>
<text x="21.5" y="287.2">No</text>
</g>
<g font-size="4.9">
<text x="53.6" y="33.9">4600</text>
<text x="369.4" y="33.9">4630</text>
<text x="207.8" y="49.7" transform="rotate(-90 207.8 49.7)">12</text>
<text x="203.9" y="57.5">11</text>
<text x="209.5" y="66.3" transform="rotate(-90 209.5 66.3)">4618</text>
<text x="181.7" y="81.5">Z1</text>
<text x="173.9" y="90.7">=-U1</text>
<text x="174.3" y="98.8">A42:V1</text>
<text x="141.5" y="102.3">4616</text>
<text x="174.3" y="104.1">A42:V2</text>
<text x="174.6" y="147.5">RDCU-02C</text>
<text x="182.4" y="242.7">RITBS/M1</text>
<text x="170.7" y="246.9">KW</text>
<text x="184.9" y="250.8">0-750</text>
<text x="187.3" y="246.9">75</text>
<text x="185.2" y="254.7">0-400</text>
<text x="394.1" y="283.6">Cont</text>
</g>
<g font-size="4.4">
<text x="174.6" y="143.9">AC800-104-0105-3</text>
<text x="179.6" y="163.3">U2</text>
<text x="187.3" y="163.3">V2</text>
<text x="194.7" y="163.3">W2</text>
<text x="197.2" y="233.9">PE</text>
</g>
<g font-size="4">
<text x="197.9" y="49">3</text>
<text x="190.1" y="66.7">2</text>
<text x="197.2" y="66.7">4</text>
</g>
<text font-size="3.1" x="190.1" y="48.7">1</text>
<text font-size="2.6" x="185.2" y="94.5">-</text>
</svg>
